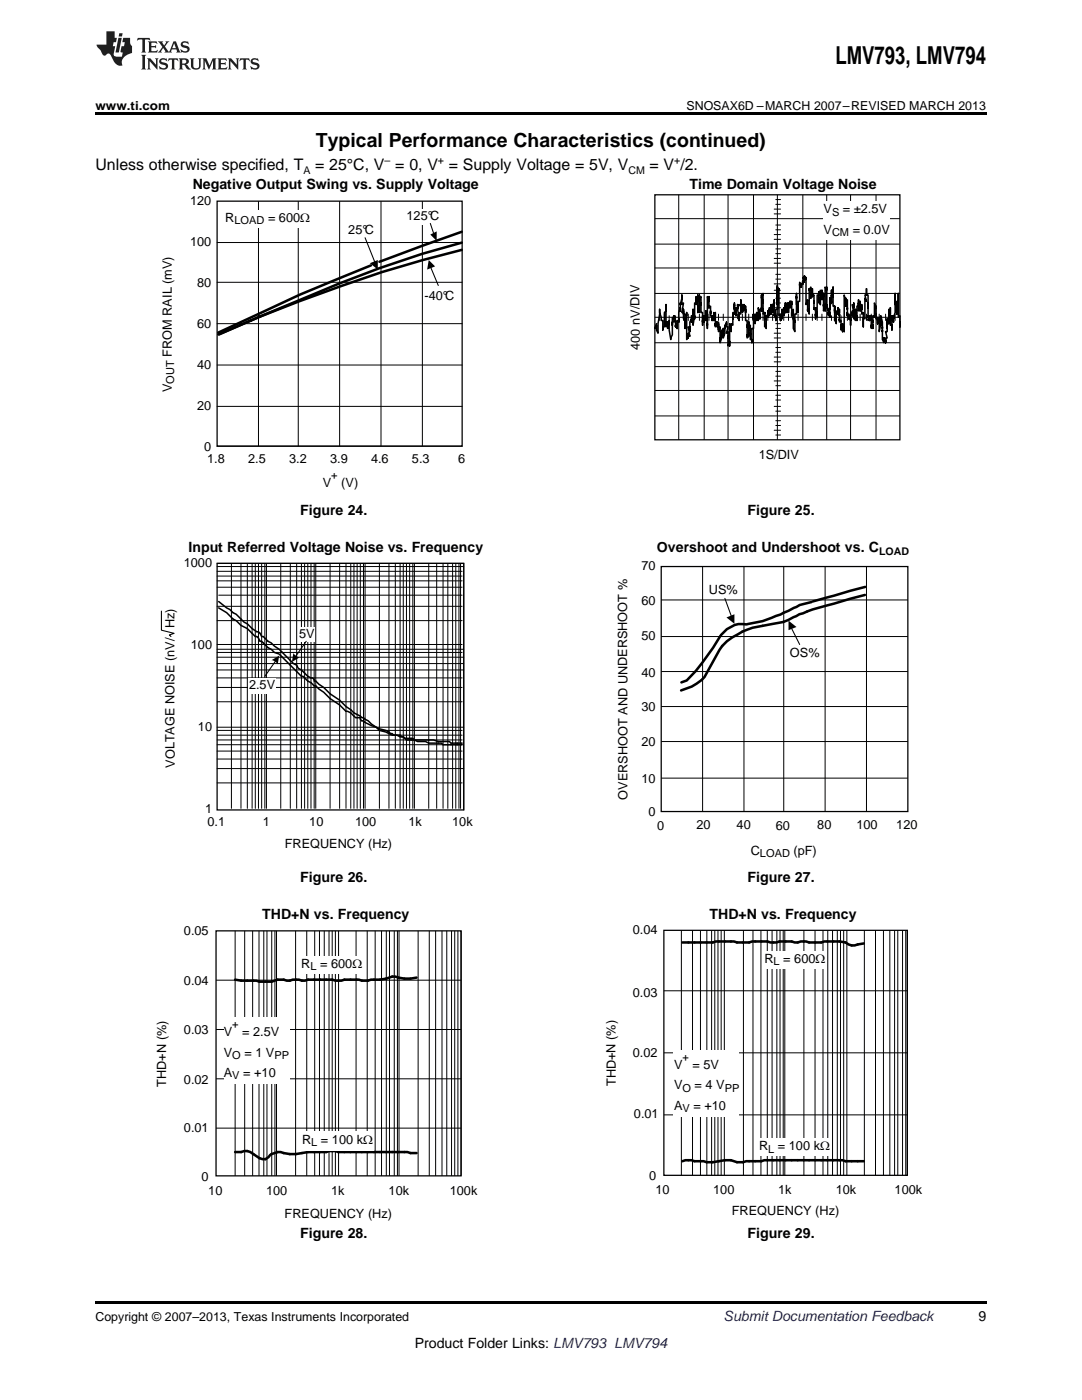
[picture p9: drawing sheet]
<svg xmlns="http://www.w3.org/2000/svg" width="216mm" height="279mm" viewBox="0 0 216 279" stroke-linecap="round" stroke-linejoin="round" font-family="sans-serif">
<path d="M19 259.7h177.8v.5h-177.8z" fill="#000"/>
<g fill="#fff">
<path d="M66.9 248.8h.3v.8h-.3z"/>
<path d="M156.1 248.8h.4v.8h-.4z"/>
</g>
<path d="M83.1 195.1a7.1 7.1 0 0 1-4.2-.2h-.6a8.4 8.4 0 0 1-4.3 .6l-.6 .2h-1.2a8.1 8.1 0 0 0-4.1 0h-1.2l-.6-.2h-4.8l-.6 .2h-.7a3.7 3.7 0 0 0-2.4 0h-.6a3.6 3.6 0 0 0-3 .2l-6.1-.2-1.2-.2M46.9 229.9h1.2a2.08 2.08 0 0 1 2.5 .4 3.2 3.2 0 0 0 2.4 1l.6-.4a2.82 2.82 0 0 1 3-.8l1.2 .2h1.2l2.5-.4h3.6a3.7 3.7 0 0 1 2.4 0h13.8l.6 .2h1.2" fill="none" stroke="#000" stroke-width=".51"/>
<g fill="none" stroke="#000" stroke-width=".2">
<path d="M43.1 195.6h48.9M46.9 185.8v48.9M48.8 185.8v48.9M50.4 185.8v48.9M51.7 185.8v48.9M52.6 185.8v48.9M53.3 185.8v48.9M54.2 185.8v48.9M54.9 185.8v48.9M55.2 185.8v48.9M59 185.8v48.9M61.2 185.8v48.9"/>
<path d="M62.8 185.8v48.9M63.7 185.8v48.9M64.7 185.8v48.9M65.7 185.8v48.9M66.3 185.8v48.9M66.9 185.8v48.9M67.6 185.8v48.9M71 185.8v48.9M73.3 185.8v48.9M74.9 185.8v48.9M76.1 185.8v48.9M77.1 185.8v48.9"/>
<path d="M77.7 185.8v48.9M78.7 185.8v48.9M79.3 185.8v48.9M79.6 185.8v48.9M83.4 185.8v48.9M85.7 185.8v48.9M86.9 185.8v48.9M88.2 185.8v48.9M89.1 185.8v48.9M90.1 185.8v48.9M90.7 185.8v48.9M91.4 185.8v48.9"/>
<path d="M92 185.8v48.9M43.1 215.3h48.9M43.1 205.5h48.9M43.1 225.1h48.9"/>
</g>
<path d="M43.1 185.8h48.9v48.9h-48.9z" fill="none" stroke="#000" stroke-width=".25"/>
<g fill="#fff">
<path d="M44.7 202.9h13v13.4h-13z" fill-rule="evenodd"/>
<path d="M60.3 225.8h14.2v3.8h-14.2z" fill-rule="evenodd"/>
<path d="M60.3 190.9h12v3.4h-12z" fill-rule="evenodd"/>
</g>
<path d="M136.2 188.1h6a11.2 11.2 0 0 1 4.9 0h2.4a9.4 9.4 0 0 1 4.2 0h1.2l.6-.2h2.5l1.2 .2a3.3 3.3 0 0 1 2.3 0h2.4a8.4 8.4 0 0 1 6 .6l2.5-.4M136.2 231.7a3.8 3.8 0 0 1 2.4 0l3.6 .2 2.4-.4h1.3a3.7 3.7 0 0 0 3 .2h3l.6-.2h15.6l.6 .2h3.7" fill="none" stroke="#000" stroke-width=".51"/>
<g fill="none" stroke="#000" stroke-width=".2">
<path d="M132.5 197.7h48.5M136 185.7v48.9M138.2 185.7v48.9M139.8 185.7v48.9M141 185.7v48.9M142 185.7v48.9M142.6 185.7v48.9M143.3 185.7v48.9M143.9 185.7v48.9M144.5 185.7v48.9M148.3 185.7v48.9M150.2 185.7v48.9"/>
<path d="M151.8 185.7v48.9M153.1 185.7v48.9M154.1 185.7v48.9M155 185.7v48.9M155.6 185.7v48.9M156.3 185.7v48.9M156.6 185.7v48.9M160.4 185.7v48.9M162.6 185.7v48.9M164.2 185.7v48.9M165.2 185.7v48.9M166.1 185.7v48.9"/>
<path d="M167.1 185.7v48.9M167.7 185.7v48.9M168.3 185.7v48.9M169 185.7v48.9M172.5 185.7v48.9M174.7 185.7v48.9M176.3 185.7v48.9M177.6 185.7v48.9M178.5 185.7v48.9M179.1 185.7v48.9M180.1 185.7v48.9M180.7 185.7v48.9"/>
<path d="M181 185.7v48.9M132.5 210.1h48.5M132.5 222.5h48.5"/>
</g>
<path d="M132.5 185.7h48.5v48.9h-48.5z" fill="none" stroke="#000" stroke-width=".25"/>
<g fill="#fff">
<path d="M134.4 209.5h13v13.3h-13z" fill-rule="evenodd"/>
<path d="M152.5 189.8h12v3.5h-12z" fill-rule="evenodd"/>
<path d="M151.5 227.3h14v3.5h-14z" fill-rule="evenodd"/>
</g>
<g fill="#fff">
<path d="M66.9 177.7h.3v.7h-.3z"/>
<path d="M156.1 177.7h.4v.7h-.4z"/>
</g>
<path d="M172.6 118.7l-6.2 1.8a48.1 48.1 0 0 0-10.1 3.6l-4.1 .8a13.5 13.5 0 0 0-8.1 4l-1 1.6a30.3 30.3 0 0 1-3 5.2 9.8 9.8 0 0 1-4.2 2.1M172.6 117.1l-10.4 2.9M143.7 126.9a44.1 44.1 0 0 1-6.7 8.9l-1 .4M149 124.6a4.9 4.9 0 0 0-5.2 2.2M156.3 122.3l-.5 .3-3.6 1.4-3.1 .6M161.9 120.1a8.9 8.9 0 0 0-3.5 1.2l-2 1" fill="none" stroke="#000" stroke-width=".51"/>
<path d="M131.9 113.1h49.3v48.9h-49.3z" fill="none" stroke="#000" stroke-width=".25"/>
<path d="M131.9 119.7h49.3M140.2 113.1v48.9M148.4 113.1v48.9M156.4 113.1v48.9M164.6 113.1v48.9M172.9 113.1v48.9M131.9 134h49.3M131.9 127h49.3M131.9 155.3h49.3M131.9 148h49.3M131.9 141h49.3" fill="none" stroke="#000" stroke-width=".2"/>
<g fill="#fff">
<path d="M141.5 116.2h5.7v2.9h-5.7z" fill-rule="evenodd"/>
<path d="M157.7 128.9h6v2.9h-6z" fill-rule="evenodd"/>
</g>
<path d="M144.6 119.4l1.3 3.5M32.2 122v3.8l2.5 .6-.9 .3 .3 .3M158 125.4l1.6 3.2" fill="none" stroke="#000" stroke-width=".21"/>
<path d="M145 123.2l1.5-.6v1.9zM157.3 123.9l1.6 1.2-1.6 .7z" fill="#000"/>
<path d="M43.6 120.1l1.6 1.2 .7 .3 .6 .7 .6 .3 1.6 1.6 .7 .3 .9 .9 1 .7h.3l.6 .9h.3l1 1 .6 .3 1.6 1.3 2.9 2.8 .6 .4 .3 .6 1 .6a2.56 2.56 0 0 0 1.9 1.3l.3 .3v.3h.3l1.6 1.3a10.4 10.4 0 0 0 3.2 2.5l1.2 1.3 1.6 1.3 2.9 1.6a5.8 5.8 0 0 0 3.5 1.9l.9 .6h.3l.4 .3M43.6 121.3l1.6 1 1.3 1.2 .6 .4a4.3 4.3 0 0 0 2.3 1.5l1.5 1.6h.4l.6 1h.3l1.3 1.3 .6 .3 .7 .6 .9 .3 4.4 4.5h.4l.9 .9 .7 .3 .6 .7h.3l1.6 1.2a10.4 10.4 0 0 0 3.2 2.6l1.2 1.3a2.56 2.56 0 0 1 1.9 1.2h1v.3l.3 .4h.3l.3 .3 1.3 .6 1 .3 .6 .7 1.3 .3 1.2 .6h.4M78.6 146.7h.6l.6 .3h.7M78.6 146.7h1.2l.4 .3h.3M80.5 147l.6 .7h5.4l1 .3h2.2l.3 .3h2.2M80.5 147l.3 .4h1.6l.9 .6h1.6l.6 .3h2.6l.3 .3h3.8" fill="none" stroke="#000" stroke-width=".3"/>
<g fill="none" stroke="#000" stroke-width=".2">
<path d="M43.3 112.4h49.2v49.2M43.3 117.2h48.9M43.3 115.9h48.9M43.3 115h48.9M43.3 114h48.9M43.3 113.1h49.2M43.6 118.8h48.6M46.2 112.4v48.9M48.1 112.4v48.9M49.4 112.4v48.9M50.3 112.4v48.9M50.9 112.4v48.9"/>
<path d="M51.6 112.4v48.9M52.2 112.4v48.9M52.8 112.4v48.9M53.2 112.4v48.9M56 112.4v48.9M57.9 112.4v48.9M59.2 112.4v48.9M60.1 112.4v48.9M60.8 112.4v48.9M61.4 112.4v48.9M62.1 112.4v48.9M62.7 112.4v48.9"/>
<path d="M63 112.4v48.9M65.9 112.4v48.9M67.8 112.4v48.9M69 112.4v48.9M70 112.4v48.9M70.6 112.4v48.9M71.3 112.4v48.9M71.9 112.4v48.9M72.5 112.4v48.9M72.8 112.4v48.9M75.7 112.4v48.9M77.6 112.4v48.9"/>
<path d="M78.9 112.4v48.9M79.8 112.4v48.9M80.5 112.4v48.9M81.1 112.4v48.9M81.7 112.4v48.9M82.4 112.4v48.9M82.7 112.4v48.9M85.5 112.4v48.9M87.1 112.4v48.9M88.4 112.4v48.9M89.4 112.4v48.9M90.3 112.4v48.9"/>
<path d="M90.9 112.4v48.9M91.6 112.4v48.9M91.9 112.4v48.9M43.3 137.2h48.9M43.3 135.3h48.9M43.3 133.7h49.2M43.3 132.4h49.2M43.3 131.2h49.2M43.3 130.2h48.9M43.3 129.6h49.2M43.3 128.6h48.9M43.3 123.9h48.9"/>
<path d="M43.3 121h48.9M43.3 156.2h48.9M43.3 153.4h49.2M43.3 151.5h48.9M43.3 149.9h48.9M43.3 148.6h48.9M43.3 147.7h48.9M43.3 146.7h48.9M43.3 145.8h48.9M43.3 145.1h49.2M43.3 140.1h48.9"/>
</g>
<path d="M43.3 112.4h49.2v49.2h-49.2z" fill="none" stroke="#000" stroke-width=".25"/>
<g fill="#fff">
<path d="M59.8 125.1h2.9v2.9h-2.9z" fill-rule="evenodd"/>
<path d="M49.7 135.3h5.4v3.2h-5.4z" fill-rule="evenodd"/>
</g>
<path d="M55.1 131.8l-2.3 3.2M61.1 128l-2.2 3.2" fill="none" stroke="#000" stroke-width=".21"/>
<g fill="#000">
<path d="M54.1 131.7l1.6-.9-.3 2a1.28 1.28 0 0 0-1.3-1.1z" fill-rule="evenodd"/>
<path d="M58.6 130.2a1.41 1.41 0 0 0 1.3 1l-1.7 .9z" fill-rule="evenodd"/>
</g>
<g fill="#fff">
<path d="M66.9 104.5h.3v.7h-.3z"/>
<path d="M156.1 104.5h.4v.7h-.4z"/>
</g>
<path d="M43.3 40.1h48.9v48.9h-48.9z" fill="none" stroke="#000" stroke-width=".25"/>
<path d="M43.3 56.3h48.9M43.3 48.4h48.9M51.6 40.1v48.9M59.5 40.1v48.9M67.8 40.1v48.9M76 40.1v48.9M84.3 40.1v48.9M43.3 72.8h48.9M43.3 64.6h48.9M43.3 89h48.9M43.3 81.1h48.9" fill="none" stroke="#000" stroke-width=".2"/>
<g fill="#fff">
<path d="M44.9 42.1h16.8v3.4h-16.8z" fill-rule="evenodd"/>
<path d="M84.6 57.6h6.7v3.2h-6.7z" fill-rule="evenodd"/>
<path d="M69.4 44.3h5.7v3.1h-5.7z" fill-rule="evenodd"/>
<path d="M81.1 41.7h7v3.2h-7z" fill-rule="evenodd"/>
</g>
<path d="M72.8 47.4l2 4.8M85.9 44.6l.6 1.9M85.9 53.2l1.6 3.8" fill="none" stroke="#000" stroke-width=".21"/>
<path d="M73.8 52.5l1.6-.6v1.9zM85.5 51.9l1.3 1.3-1.6 .6zM85.9 46.8l1.2-.6v1.9z" fill="#000"/>
<path d="M74 53l-14.1 5.8-16.3 7.6M92.1 46.3l-16.4 5.9M92.1 48.4a214.9 214.9 0 0 0-31.9 11.3l-16.5 7M92.1 49.9a302.5 302.5 0 0 0-42.1 14.1l-6.4 2.7" fill="none" stroke="#000" stroke-width=".51"/>
<g fill="none" stroke="#000" stroke-width=".2">
<path d="M135.4 38.9v48.9M140.5 38.9v48.9M145.3 38.9v48.9M150.4 38.9v48.9M154.8 39.8h1M155.1 38.9v48.9M160.2 38.9v48.9M165 38.9v48.9M169.7 38.9v48.9M174.8 38.9v48.9M130.7 58.6h48.9M130.7 53.5h48.9"/>
<path d="M130.7 48.7h48.9M130.7 43.6h48.9M154.5 57.9h1.3M154.5 56.7h1.3M154.5 52.5h1.3M154.5 51.6h1.3M154.5 47.8h1.3M154.5 46.8h1.3M154.5 42.7h1.3M154.5 41.7h1.3M154.8 59.5h1M154.8 55.7h1"/>
<path d="M154.8 54.8h1M154.8 50.6h1M154.8 49.7h1M154.8 45.9h1M154.8 44.9h1M154.8 40.8h1M130.7 77.9h48.9M130.7 73.2h48.9M130.7 68.4h48.9M130.7 63.3h48.9M131.6 62.7v1.3M132.6 62.7v1.3"/>
<path d="M133.5 63v1M134.8 63v1M136.4 62.7v1.3M137.3 62.7v1.3M138.3 62.7v1.3M139.6 62.7v1.3M141.5 62.7v1.3M142.4 62.7v1.3M143.4 62.7v1.3M144.3 62.7v1.3M146.2 62.7v.9M147.2 62.7v.9"/>
<path d="M148.1 62.7v1.3M149.4 62.7v1.3M151 62.7v1.3M152.3 62.7v1.3M153.2 62.7v1.3M154.2 62.7v1.3M154.5 76h1.3M154.5 72.2h1.3M154.5 71.3h1.3M154.5 67.5h1.3M154.5 66.5h1.3M154.5 62.7h1.3"/>
<path d="M154.5 61.4h1.3M154.8 79.8h1M154.8 78.9h1M154.8 77h1M154.8 75.1h1M154.8 74.1h1M154.8 70.3h1M154.8 69.4h1M154.8 65.5h1M154.8 64.6h1M154.8 60.5h1M156.4 62.7v1.3"/>
<path d="M157.3 62.7v1.3M158.3 62.7v1.3M159.2 62.7v1.3M160.8 62.7v1.3M162.1 62.7v1.3M163.1 62.7v1.3M164 62.7v1.3M165.9 63v1M166.9 63v1M167.8 63v1M169.1 63v1M170.7 62.7v1.3"/>
<path d="M171.6 62.7v1.3M172.9 62.7v1.3M173.8 62.7v1.3M175.4 62.7v1.3M176.7 62.7v1.3M177.7 62.7v1.3M178.6 62.7v1.3M130.7 83h48.9M154.5 85.9h1.3M154.5 81.1h1.3M154.8 86.8h1M154.8 84.9h1"/>
<path d="M154.8 84h1M154.8 82.1h1"/>
</g>
<path d="M130.7 38.9h48.9v48.9h-48.9z" fill="none" stroke="#000" stroke-width=".25"/>
<path d="M164.3 40.1h13.4v7.7h-13.4z" fill-rule="evenodd" fill="#fff"/>
<path d="M131 64.6l-.3 .9 .3-.6v1l.3 .6v-1.9l.3-1.9v-1l.3 2.3h.4v1.9v-.7h.3v-2.8l.3-.3v-1.3v4.4l.3-.6v.6v-.9v1.2l.3-1.5v1.9l.3 1.9v-.3l.4-.7v-3.5l.3 .3v-.6v1.3l.3-.3v1.2v-.3v.3l.3-.6v.9v-1.5l.3 .3v-1.9l.3-1v.7v-1.6v.3l.4-1.3v-.6v1.9l.3-.3-.3 1.9 .3-.3v.6v-1v1.9h.3v1.9v-2.8l.3 .3v-.6v5.4l.3-.7v.4v-1l.4 .6-.4-1.9 .4 .3v-.3v1v-1.9l.3-.7v.7v-1.3h.3v-1.3v3.2l.3-1.9v.6v-3.1h.3v-1.3v1.6l.3-1.6v.9v-1.2v3.5v-1.3l.4 1.3v-3.5v.9l.3-.6v3.2h.3v2.5v-1.9l.3 1.3v-1.3v1.3l.3-1.3v.3v-1.2v1.9l.3-.4v1.9v-6.3l.4 .9v-.9v2.2v-.3v.3l.3-.3v1.9l.3 .3v-.3v1v-.7v.7l.3-.7v.7v-1.6l.3 .6v-.6v2.8l.4-.9v.9l.3-.9v1.9l.3-1v3.2l.3-.9v-1.6l.3 .3v-.7v2l.3-1v-1.6v.3l.4-.6v.3v-.6v.9h.3l-.3 1.3 .3-.3v2.8l.3-.9v.9v-4.4l.3 1.6v-1.6l.3 .3v-2.5l.3 .3v-2.2v.9h.4l-.4 1.3 .4-1v1v-1.3v1.6v-1.6l.3 .3v-.9v.3l.3-.3-.3 .9 .3 2.3v-1.6l.3 .3v-2.9v1h.3v1.6l.3-.7v-.9v.9h.4v.7v-1.3v2.9h.3v3.5l.3-.4v-2.8v1.2v-1.2v1.2l.3-.6v2.9h.3v.6v-2.9h.4v-2.8v1.3v-.4l.3 1v-1.3v1v-1l.3 .3-.3-.9 .3 .3v-.6v1.6v-1.3l.3 1.3v-2.6l.3 2.2v-1.9l.3 .4v-3.2v.6l.4-.9v4.1l.3-.3v2.8l.3-.6v.9v-2.5v.3l.3-.6v.6v-1.2v1.2v-.9l.3 .6v-1.6v1l.3-.7v1v-1.9v.9h.4v.7v-1.6v.3l.3-1v1v-1.3v3.2v-.3l.3 .9v-.6v1v-2.3h.3v-4.7v2.5v-2.2l.3 .6v-.3v5.4l.4-.3v1.3v-.7v.7v-.7l.3 .3v-1.9v.7l.3-.7v.7v-1v1.6l.3-.9v.3v-1.9v1.6l.3-.7v1v-1.9h.3v1.9v-1.9v.6l.4-1v1.3v-1.3v.7v-.7l.3 .7v-.7v2.9v-.6v.6l.3-1.3v3.8l.3 .7v-3.5h.3v-4.1v2.2l.3-.3v1.9v-2.3h.4v-3.8l.3 1v-.6v.6v-.6v.6l.3-1.3v.7v-.7v.7v-.7l.3 .3-.3-.9 .3 .3v-.6v.9v-.9l.3 .6v-.3v5.4l.3-1v2.3v-.4l.4 1v-5.1v.3l.3-.6v2.2v-.6v.3v-.3h.3v-1.3v1.6v-.6v.6l.3-.3v2.8v-.3v.3l.3-.3v2.2v-.9l.4 .6v-4.4h.3v-.7v2.3l.3-.4v.7v-2.9l.3 .7v-.7v1.9l.3-1.2v3.5l.3-1.3v1.3v-4.8l.4 .6v-.6v4.1v-.6l.3 1.3v-.4v1.3l.3-.6v.9v-3.8v1.6l.3-1v.4v-2.6v.7l.3-1v.6v-.9v3.8h.3v2.9v-.4l.4 1v-2.5l.3 .3v-1v1.3v-1.3v1v-.7l.3 .7v-.7v2.6l.3-.3v1.9l.3-1.3v1.6v-.7v.7l.4-1v1v-7.3l.3 1.2v-.6v1.6v-1.3v.7l.3-.7v3.2v-.6v.6l.3-.3v.9v-.6v.6l.3-.3v1.6v-1.9l.3-.6v.6v-.9l.4 .3-.4-1.6 .4 .3v-.6v3.1l.3-1.2v.6v-1.3v2.3l.3-1v1v-2.9h.3v-1.3v2.3l.3-1.6v1.6v-2v1.3v-.6l.3 .6v-.6v1.9l.4-.3v2.8v-1.9l.3 .3v-4.1l.3 .6-.3-1.2h.3v-1.3v1.3h.3v5.1l.3-.7v.7v-1l.3 .6v-.6v2.5l.4-.6v.6v-2.5l.3 .3v-2.8l.3 .9v-.3v2.5l.3-.3v1.3v-1v1v-1l.3 .4v-.7v2.9l.4-1.6v.3v-1.9l.3 1.3v3.5l.3 .6v-.9v.6v-.6v.6v-.6l.3 .9v-.9h.3l-.3-1.3h.3v-2.6v1v-.6l.3 .6v-2.9l.4 1v-1.3v3.5h.3v1v-2.9v.6l.3 .4v.3v-1.3v.3l.3-.9v-3.8v2.2l.3-.3v2.2v-2.6h.3v-1.5v4.7l.4-.3v2.2" fill="none" stroke="#000" stroke-width=".3"/>
<path d="M19 22.5h177.8v.5h-177.8z" fill="#000"/>
<g fill="#231f20">
<path d="M27.5 7.6l-.1 .5 .4-.2h.6v.1v2.1l-.2 .4h1l-.3-.4v-2.1l.1-.1h.5l.5 .2-.2-.5zM29.5 8.3l.2 .3v1.5l-.2 .4h1.8l.2-.6a1.04 1.04 0 0 1-1.3 .2v-.7h.6l.3 .2v-.6l-.3 .2h-.6v-.6l.8-.1 .4 .3-.2-.5zM31.5 8.3l.9 1.1-.9 1.1h.8l-.2-.2 .5-.7 .4 .7-.2 .2h1.5l-.1-.2 .1-.4h.9l.1 .4-.2 .2h1l-.3-.3-.7-1.9h-.5l-.9 2-.8-1 .9-1h-.8l.1 .3-.3 .5-.4-.6 .2-.2zM34.7 8.6l.4 1h-.7zM36.3 8.4a.63 .63 0 0 0-.2 .7 .63 .63 0 0 0 .6 .4l.6 .2 .1 .2a.75 .75 0 0 1-.7 .4 .75 .75 0 0 1-.6-.5l.1 .7 .1-.1a1.11 1.11 0 0 0 1.5-.6 1.13 1.13 0 0 0-1.2-.8l-.1-.4a1.04 1.04 0 0 1 1.2 .2l-.2-.5-.1 .1-.5-.2zM28.2 10.9l.2 .4v2.2l-.2 .4h1l-.3-.4v-2.2l.3-.4zM29.3 11.6l.3 .4v1.5l-.3 .4h.8l-.2-.4v-1.3l1.5 1.7v-1.9l.2-.4h-.7l.2 .4v.9l-1.1-1.3zM32 11.8a.62 .62 0 0 0-.2 .7 .62 .62 0 0 0 .6 .4l.6 .1 .1 .3a.76 .76 0 0 1-.7 .3 .76 .76 0 0 1-.6-.4l.1 .7 .1-.1a1.11 1.11 0 0 0 1.5-.6 1.13 1.13 0 0 0-1.2-.8l-.1-.4a1.04 1.04 0 0 1 1.2 .2l-.2-.6-.1 .1-.5-.1zM33.7 11.6l-.2 .6a.61 .61 0 0 1 .8-.3v1.6l-.2 .4h.9l-.2-.4v-1.6a.63 .63 0 0 1 .8 .3l-.2-.6zM35.6 11.6l.3 .4v1.5l-.3 .4h1l-.2-.2v-.8l.5 .2a.76 .76 0 0 0 1.2 .7l-1-1a.58 .58 0 0 0 .6-.5 .58 .58 0 0 0-.5-.6zM36.4 11.9h.1a.45 .45 0 0 1 .5 .1 .45 .45 0 0 1 .1 .5l-.7 .2zM37.9 11.6l.2 .2a2.17 2.17 0 0 0 .3 1.9 .99 .99 0 0 0 1.6-.6v-1.1l.2-.4h-.7l.2 .2a1.92 1.92 0 0 1-.2 1.8 .6 .6 0 0 1-.9-.5v-1.1l.2-.4zM40.4 11.6l.2 .4v1.5l-.2 .4h.7l-.2-.4v-1.4l.8 1.8 .8-1.8v1.4l-.2 .4h.9l-.2-.4v-1.5l.2-.4h-.8l-.6 1.5-.6-1.5zM43.4 11.6l.2 .4v1.5l-.2 .4h1.8l.2-.6a1.04 1.04 0 0 1-1.3 .1v-.6h.5l.4 .2v-.6l-.4 .2h-.5v-.7h.8l.3 .3-.1-.6zM45.5 11.6l.2 .4v1.5l-.2 .4h.7l-.2-.4v-1.3l1.5 1.7v-1.9l.2-.4h-.7l.2 .4v.9l-1.1-1.3zM47.9 11.6l-.1 .6a.61 .61 0 0 1 .8-.3v1.6l-.3 .4h1l-.3-.4 .1-1.6a.63 .63 0 0 1 .7 .3l-.1-.6zM50.2 11.8a.62 .62 0 0 0-.2 .7 .62 .62 0 0 0 .6 .4l.6 .1 .2 .3a.76 .76 0 0 1-.8 .3 .76 .76 0 0 1-.6-.4l.1 .7 .2-.1a1.11 1.11 0 0 0 1.5-.6 1.13 1.13 0 0 0-1.3-.8l-.1-.4a1.04 1.04 0 0 1 1.2 .2l-.1-.6-.2 .1-.5-.1z"/>
<path d="M21.2 6.3v2.6h-1.9l.1 .4 .7 .9a.91 .91 0 0 0 1 .8 .56 .56 0 0 1 .5-.3 .56 .56 0 0 1 .5 .3l.4 .8a1.53 1.53 0 0 0 1.9 1.2 1.54 1.54 0 0 1 1-2.1l.9-.3v-1.4a1.52 1.52 0 0 1-.3-1.6h-1.4l-.2 .8h.5l-.2 .8h-.4l-.2 1v.2l.4 .1-.2 .8a1.93 1.93 0 0 1-1.6-.3l.3-1.8h-.5l.2-.8h.4l.2-.8h-.4v-1.3zM23.6 7.6l-.6 2.9h.7l.6-2.9zM23.8 6.6l-.1 .7h.6l.2-.7z"/>
</g>
<text font-size="4.9" x="166.7" y="12.8">LMV793, LMV794</text>
<text font-size="3.9" x="63" y="29.3">Typical Performance Characteristics (continued)</text>
<g font-size="3.2">
<text x="19" y="34">Unless otherwise specified, T</text>
<text x="62.9" y="34">= 25°C, V = 0, V = Supply Voltage = 5V, V</text>
<text x="129.6" y="34">= V /2.</text>
</g>
<g font-size="2.8">
<text x="38.5" y="37.7">Negative Output Swing vs. Supply Voltage</text>
<text x="137.6" y="37.7">Time Domain Voltage Noise</text>
<text x="59.9" y="102.7">Figure 24.</text>
<text x="149.2" y="102.7">Figure 25.</text>
<text x="37.6" y="110.1">Input Referred Voltage Noise vs. Frequency</text>
<text x="131.1" y="110.1">Overshoot and Undershoot vs. C</text>
<text x="59.9" y="176">Figure 26.</text>
<text x="149.2" y="176">Figure 27.</text>
<text x="52.3" y="183.4">THD+N vs. Frequency</text>
<text x="141.6" y="183.4">THD+N vs. Frequency</text>
<text x="59.9" y="247.1">Figure 28.</text>
<text x="149.2" y="247.1">Figure 29.</text>
<text x="195.3" y="263.6">9</text>
<text x="82.8" y="269">Product Folder Links: LMV793 LMV794</text>
</g>
<text font-size="2.8" fill="#0000c8" x="144.4" y="263.6">Submit Documentation Feedback</text>
<g font-size="2.5">
<text x="19" y="21.9">www.ti.com</text>
<text x="137" y="21.9">SNOSAX6D –MARCH 2007–REVISED MARCH 2013</text>
<text x="37.9" y="41">120</text>
<text x="44.9" y="44.3">R</text>
<text x="53.5" y="44.3">= 600</text>
<text x="59.9" y="44.3">:</text>
<text x="69.5" y="46.6">25°C</text>
<text x="81.1" y="44">125°C</text>
<text x="164.3" y="42.6">V</text>
<text x="164.3" y="46.6">V</text>
<text x="168.2" y="42.6">= ±2.5V</text>
<text x="170.1" y="46.6">= 0.0V</text>
<text x="37.9" y="49.1">100</text>
<text x="39.3" y="57.3">80</text>
<text x="84.7" y="59.9">-40°C</text>
<text x="39.3" y="65.5">60</text>
<text x="34.3" y="71.2" transform="rotate(-90 34.3 71.2)">FROM RAIL (mV)</text>
<text x="127.6" y="69.8" transform="rotate(-90 127.6 69.8)">400 nV/DIV</text>
<text x="39.3" y="73.6">40</text>
<text x="34.3" y="78.2" transform="rotate(-90 34.3 78.2)">V</text>
<text x="39.3" y="81.8">20</text>
<text x="40.8" y="90">0</text>
<text x="41.3" y="92.4">1.8</text>
<text x="49.5" y="92.4">2.5</text>
<text x="57.7" y="92.4">3.2</text>
<text x="65.9" y="92.4">3.9</text>
<text x="74" y="92.4">4.6</text>
<text x="82.2" y="92.4">5.3</text>
<text x="91.4" y="92.4">6</text>
<text x="151.4" y="91.5">1S/DIV</text>
<text x="64.4" y="97.2">V</text>
<text x="68.1" y="97.2">(V)</text>
<text x="36.7" y="113.2">1000</text>
<text x="128" y="113.7">70</text>
<text x="141.5" y="118.5">US%</text>
<text x="128" y="120.8">60</text>
<text x="38.1" y="129.6">100</text>
<text x="59.7" y="127.3">5V</text>
<text x="128" y="127.7">50</text>
<text x="157.6" y="131.1">OS%</text>
<text x="49.7" y="137.6">2.5V</text>
<text x="128" y="135">40</text>
<text x="128" y="141.9">30</text>
<text x="39.5" y="145.9">10</text>
<text x="128" y="148.9">20</text>
<text x="34.9" y="153.2" transform="rotate(-90 34.9 153.2)">VOLTAGE NOISE (nV/ Hz)</text>
<text x="125.2" y="159.6" transform="rotate(-90 125.2 159.6)">OVERSHOOT AND UNDERSHOOT %</text>
<text x="128" y="156.3">10</text>
<text x="40.9" y="162.3">1</text>
<text x="41.4" y="164.9">0.1</text>
<text x="52.5" y="164.9">1</text>
<text x="61.7" y="164.9">10</text>
<text x="70.9" y="164.9">100</text>
<text x="81.5" y="164.9">1k</text>
<text x="90.2" y="164.9">10k</text>
<text x="129.4" y="162.8">0</text>
<text x="131.1" y="165.6">0</text>
<text x="138.9" y="165.5">20</text>
<text x="147" y="165.5">40</text>
<text x="154.8" y="165.6">60</text>
<text x="163.1" y="165.5">80</text>
<text x="170.9" y="165.5">100</text>
<text x="178.8" y="165.5">120</text>
<text x="56.8" y="169.3">FREQUENCY (Hz)</text>
<text x="149.8" y="170.6">C</text>
<text x="158.3" y="170.6">(pF)</text>
<text x="36.7" y="186.6">0.05</text>
<text x="126.3" y="186.5">0.04</text>
<text x="36.7" y="196.7">0.04</text>
<text x="60.1" y="193.1">R</text>
<text x="63.9" y="193.1">= 600:</text>
<text x="152.5" y="192.1">R</text>
<text x="156.3" y="192.1">= 600</text>
<text x="162.7" y="192.1">:</text>
<text x="126.3" y="199">0.03</text>
<text x="36.7" y="206.5">0.03</text>
<text x="44.7" y="206.8">V</text>
<text x="48.3" y="206.8">= 2.5V</text>
<text x="44.7" y="214.9">A</text>
<text x="44.7" y="210.9">V</text>
<text x="48.5" y="214.9">= +10</text>
<text x="48.8" y="210.9">= 1 V</text>
<text x="126.3" y="211">0.02</text>
<text x="134.5" y="213.4">V</text>
<text x="138.2" y="213.4">= 5V</text>
<text x="33.2" y="216.9" transform="rotate(-90 33.2 216.9)">THD+N (%)</text>
<text x="36.7" y="216.4">0.02</text>
<text x="122.9" y="216.8" transform="rotate(-90 122.9 216.8)">THD+N (%)</text>
<text x="134.5" y="221.5">A</text>
<text x="134.5" y="217.4">V</text>
<text x="138.4" y="221.5">= +10</text>
<text x="138.6" y="217.4">= 4 V</text>
<text x="36.7" y="225.9">0.01</text>
<text x="126.5" y="223.1">0.01</text>
<text x="60.3" y="228.3">R</text>
<text x="64" y="228.3">= 100 k:</text>
<text x="151.5" y="229.6">R</text>
<text x="155.2" y="229.6">= 100 k:</text>
<text x="40.2" y="235.6">0</text>
<text x="41.6" y="238.5">10</text>
<text x="53.1" y="238.5">100</text>
<text x="66" y="238.5">1k</text>
<text x="77.5" y="238.5">10k</text>
<text x="89.8" y="238.5">100k</text>
<text x="129.5" y="235.5">0</text>
<text x="130.8" y="238.2">10</text>
<text x="142.3" y="238.2">100</text>
<text x="155.3" y="238.2">1k</text>
<text x="166.8" y="238.2">10k</text>
<text x="178.5" y="238.2">100k</text>
<text x="56.8" y="243.1">FREQUENCY (Hz)</text>
<text x="146" y="242.5">FREQUENCY (Hz)</text>
<text x="19" y="263.6">Copyright © 2007–2013, Texas Instruments Incorporated</text>
</g>
<g font-size="2.2">
<text x="46.8" y="44.8">LOAD</text>
<text x="166" y="43">S</text>
<text x="166" y="47.1">CM</text>
<text x="34.8" y="76.5" transform="rotate(-90 34.8 76.5)">OUT</text>
<text x="66.1" y="95.6">+</text>
<text x="151.6" y="171.1">LOAD</text>
<text x="62" y="193.6">L</text>
<text x="154.4" y="192.6">L</text>
<text x="46.4" y="205.2">+</text>
<text x="46.4" y="215.4">V</text>
<text x="46.4" y="211.3">O</text>
<text x="54.8" y="211.3">PP</text>
<text x="136.2" y="211.7">+</text>
<text x="136.2" y="222">V</text>
<text x="136.2" y="217.9">O</text>
<text x="144.6" y="217.9">PP</text>
<text x="62.1" y="228.7">L</text>
<text x="153.3" y="230.1">L</text>
</g>
<g font-size="2.1">
<text x="60.5" y="34.6">A</text>
<text x="76.7" y="32.7">–</text>
<text x="87.4" y="32.7">+</text>
<text x="125.4" y="34.6">CM</text>
<text x="134.5" y="32.7">+</text>
<text x="175.4" y="110.7">LOAD</text>
</g>
</svg>
